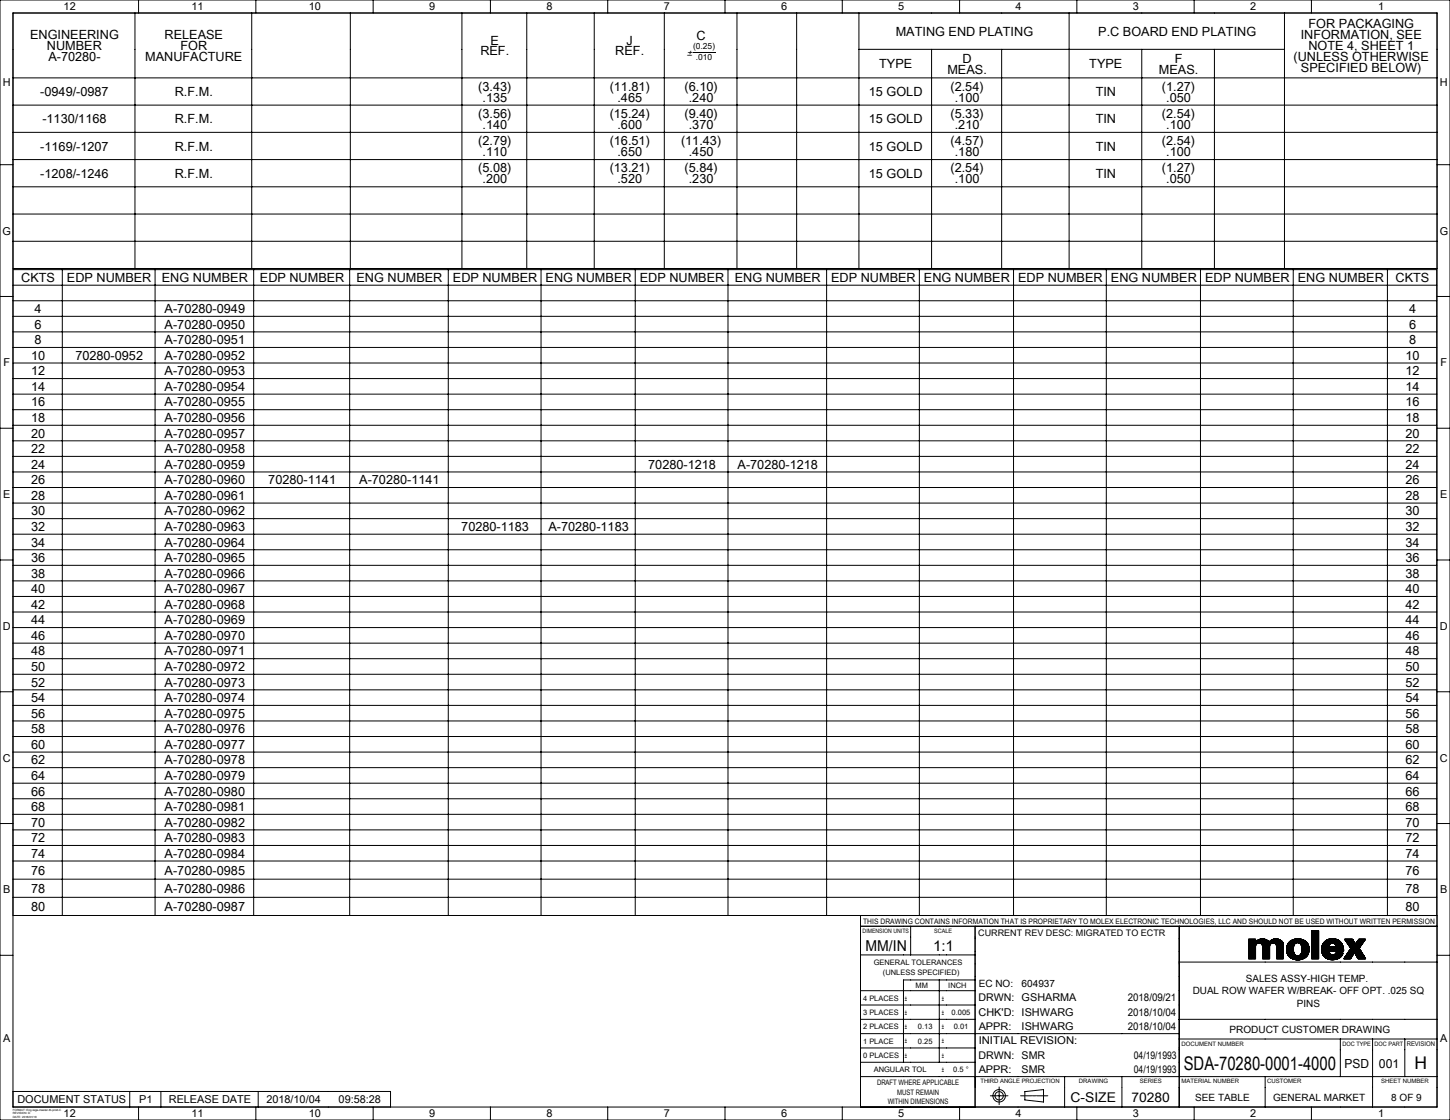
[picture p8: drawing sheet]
<svg xmlns="http://www.w3.org/2000/svg" width="559mm" height="432mm" viewBox="0 0 559 432" stroke-linecap="round" stroke-linejoin="round" font-family="sans-serif">
<g fill="none" stroke="#000" stroke-width=".39">
<path d="M0 0h558.8v431.8h-558.8zM5 5h548.8v421.8h-548.8zM52 5v98.5M53.4 0v5M97 5v98.5M98.6 0v5M135 5v98.5M143.8 0v5M178 5v98.5M189 0v5M203 5v98.5M229 5v98.5"/>
<path d="M234.2 0v5M256 5v98.5M279.4 0v5M284 5v98.5M307 5v98.5M324.6 0v5M331 5v98.5M331 19h164M359 19v84.5M369.8 0v5M386 19v84.5M412 5v98.5"/>
<path d="M415 0v5M440 19v84.5M460.2 0v5M468 19v84.5M495 5v98.5M505.4 0v5M5 30h548.8M267.1 20.1h8.5M5 40.5h548.8M5 51h548.8M0 63.5h5M5 61.5h548.8"/>
<path d="M5 72h548.8M553.8 63.5h5M5 82.5h548.8M5 93h548.8M0 114.3h5M5 104h548.7v249h-548.7M5 110h548.7M5 116h548.7M5 103.5h548.8M24 104v249M59.8 104v249M97.8 104v249"/>
<path d="M134.8 104v249M172.8 104v249M208.5 104v249M244.8 104v249M280.6 104v249M318.6 104v249M354.3 104v249M390.6 104v249M426.3 104v249M462.6 104v249M498.4 104v249M534.7 104v249"/>
<path d="M553.8 114.3h5M5 122h548.7M5 128h548.7M5 134h548.7M5 140h548.7M5 146h548.7M5 152h548.7M5 158h548.7M0 165.1h5M5 164h548.7M5 170h548.7M5 176h548.7"/>
<path d="M553.8 165.1h5M5 194h548.7M5 200h548.7M5 182h548.7M5 188h548.7M0 215.9h5M5 206h548.7M5 212h548.7M5 218h548.7M553.8 215.9h5M5 224h548.7M5 230h548.7"/>
<path d="M5 236h548.7M5 242h548.7M5 248h548.7M5 254h548.7M5 260h548.7M0 266.7h5M5 266h548.7M5 272h548.7M5 278h548.7M553.8 266.7h5M5 284h548.7M5 290h548.7"/>
<path d="M5 296h548.7M0 317.5h5M5 302h548.7M5 308h548.7M5 314h548.7M5 320h548.7M553.8 317.5h5M5 326h548.7M5 332h548.7M5 339h548.7M5 346h548.7M331.6 357.1h222.2"/>
<path d="M350.9 357.1v11.1M375.8 357.1v69.7M454.4 357.1v69.7M505.4 358.9v.1M505.4 358.8v10.8h2.8v-10.8M505.4 358.8h2.8M505.7 358.8l-.3 .3M505.8 358.8l-.4 .4M506 358.8l-.6 .6M506.1 358.8l-.7 .7M506.2 358.8l-.8 .8M506.3 358.8l-.9 .9"/>
<path d="M506.5 358.8l-1.1 1.1M506.6 358.8l-1.2 1.2M506.8 358.8l-1.4 1.4M506.9 358.8l-1.5 1.5M507.1 358.8l-1.7 1.7M507.2 358.8l-1.8 1.8M507.3 358.8l-1.9 1.9M507.5 358.8l-2.1 2.1M507.6 358.8l-2.2 2.2M507.7 358.8l-2.3 2.3M507.9 358.8l-2.5 2.5M508 358.8l-2.6 2.6"/>
<path d="M508.1 358.8l-2.7 2.7M508.2 359.9l-2.8 2.9M508.2 359.8l-2.8 2.8M508.2 359.7l-2.8 2.8M508.2 359.5l-2.8 2.9M508.2 359.4l-2.8 2.8M508.2 359.3l-2.8 2.8M508.2 359.2l-2.8 2.8M508.2 359l-2.8 2.8M508.2 358.9l-2.8 2.8M553.8 353h-222.2v73.8M0 368.3h5"/>
<path d="M331.6 368.2h44.2M362 377.8v31.8M375.8 377.8h-27.6v31.8M454.4 370.9h99.4M481.2 362.2h.1M481.2 362.1h2.7M481.2 369.6h2.7M481.2 362.1v7.5M481.5 362.1l-.3 .3M481.6 362.1l-.4 .4M481.7 362.1l-.5 .5M481.9 362.1l-.7 .7"/>
<path d="M482 362.1l-.8 .8M482.1 362.1l-.9 1M482.2 362.1l-1 1.1M482.4 362.1l-1.2 1.3M482.5 362.1l-1.3 1.4M482.6 362.1l-1.4 1.5M482.8 362.1l-1.6 1.6M482.9 362.1l-1.7 1.8M483.1 362.1l-1.9 1.9M483.2 362.1l-2 2M483.4 362.1l-2.2 2.2M483.5 362.1l-2.3 2.3"/>
<path d="M483.6 362.1l-2.4 2.4M483.7 362.1l-2.5 2.6M483.9 364.9a1.34 1.34 0 0 1 1.3-1.3 1.34 1.34 0 0 1 1.4 1.3v4.7M483.9 368.6l-1 1M483.9 368.4l-1.2 1.2M483.9 368.3l-1.3 1.3M483.9 368.2l-1.5 1.4M483.9 368.1l-1.6 1.5M483.9 367.9l-1.8 1.7M483.9 367.8l-1.9 1.8M483.9 367.7l-2 1.9M483.9 367.5l-2.2 2.1"/>
<path d="M483.9 367.4l-2.3 2.2M483.9 367.2l-2.4 2.4M483.9 367.1l-2.5 2.5M483.9 366.9l-2.7 2.7M483.9 366.8l-2.7 2.8M483.9 366.7l-2.7 2.8M483.9 366.5l-2.7 2.8M483.9 366.4l-2.7 2.8M483.9 366.3l-2.7 2.7M483.9 366.2l-2.7 2.7M483.9 366l-2.7 2.8M483.9 365.9l-2.7 2.7"/>
<path d="M483.9 365.7l-2.7 2.8M483.9 365.6l-2.7 2.8M483.9 365.4l-2.7 2.9M483.9 365.3l-2.7 2.8M483.9 365.2l-2.7 2.8M483.9 365l-2.7 2.8M483.9 364.9l-2.7 2.8M483.9 369.6h-.1M483.9 369.4l-.3 .2M483.9 369.3l-.4 .3M483.9 369.2l-.5 .4M483.9 369l-.7 .6"/>
<path d="M483.9 368.9l-.8 .7M483.9 368.7l-.9 .9M483.9 364.9v4.7M483.9 362.1v1.1a3.4 3.4 0 0 1 5.2 0 3.2 3.2 0 0 1 5.5 .9M483.9 364.8l-2.7 2.7M483.9 363l-2.7 2.8M483.9 362.9l-2.7 2.7M483.9 362.7l-2.7 2.8M483.9 362.6l-2.7 2.8M483.9 362.4l-2.7 2.8M483.9 362.3l-2.7 2.8M483.9 362.2l-2.7 2.8"/>
<path d="M483.9 362.1l-2.7 2.7M483.9 364.6l-2.7 2.8M484 364.4l-2.8 2.9M484.1 364.1l-2.9 3M484.5 362.6l-3.3 3.3M484.8 362.4l-3.6 3.6M485.1 362.3l-3.9 3.9M485.4 362.2l-4.2 4.1M485.5 362.1l-4.3 4.4M485.7 362.1l-4.5 4.5M485.9 362l-4.7 4.8M486.1 362l-4.9 4.9"/>
<path d="M486.1 363.9l1.8-1.6-1.7 1.7M486.2 362l-5 5M486.3 362l-1.9 1.8M486.5 362l-1.8 1.7M486.6 365.2l2.3-2.3-2.3 2.4M486.6 362l-1.6 1.6M486.7 362l-1.6 1.6M486.9 362l-1.7 1.6M487 362l-1.7 1.6M487.1 362l-1.6 1.6M487.2 362l-1.6 1.6M487.4 362.1l-1.7 1.5"/>
<path d="M487.5 362.1l-1.7 1.6M487.5 362.1l-1.6 1.6M487.6 362.2l-1.6 1.6M487.8 362.2l-1.8 1.6M488 362.3l-1.7 1.8M488.1 362.4l-1.8 1.8M488.2 362.4l-1.8 1.8M488.3 362.5l-1.9 1.8M488.4 362.5l-1.9 2M488.5 362.6l-2 1.9M488.5 362.6l-2 2M488.6 362.7l-2.1 2"/>
<path d="M488.7 362.8l-2.1 2.1M488.8 362.8l-2.2 2.2M488.9 363l-2.3 2.5M489 363.1l-2.4 2.5M489.3 364.9a1.34 1.34 0 0 1 1.3-1.3 1.34 1.34 0 0 1 1.4 1.3v4.7h2.6M489.3 369.6h.1M489.3 369.4l-.2 .2M489.3 369.3l-.3 .3M489.3 369.2l-.4 .4M489.3 369l-.6 .6M489.3 368.9l-.7 .7M489.3 368.8l-.9 .8"/>
<path d="M489.3 368.6l-1 1M489.3 368.5l-1.2 1.1M489.3 368.3l-1.3 1.3M489.3 368.2l-1.4 1.4M489.3 368.1l-1.5 1.5M489.3 367.9l-1.7 1.7M489.3 367.8l-1.8 1.8M489.3 367.7l-1.9 1.9M489.3 367.5l-2.1 2.1M489.3 367.4l-2.2 2.2M489.3 367.3l-2.4 2.3M489.3 367.2l-2.5 2.4"/>
<path d="M489.3 367l-2.7 2.6M489.3 366.9l-2.7 2.7M489.3 366.7l-2.7 2.8M489.3 366.6l-2.7 2.8M489.3 366.4l-2.7 2.9M489.3 366.3l-2.7 2.8M489.3 366.2l-2.7 2.8M489.3 366l-2.7 2.9M489.3 365.9l-2.7 2.8M489.3 365.8l-2.7 2.8M489.3 365.7l-2.7 2.7M489.3 365.5l-2.7 2.8"/>
<path d="M489.3 365.4l-2.7 2.7M489.3 365.2l-2.7 2.8M489.3 365.1l-2.7 2.8M489.3 364.9l-2.7 2.8M489.3 364.9v4.7h-2.7M489.3 364.8l-2.7 2.8M489.3 364.7l-2.7 2.8M489.4 364.4l-2.8 3M489.5 362.8l-2.9 2.9M489.5 364.2l-2.9 3M490 362.4l-3.4 3.5M490.3 362.3l-3.7 3.7"/>
<path d="M490.5 362.2l-3.9 3.9M490.7 362.1l-4.1 4.1M490.9 362.1l-4.3 4.3M491.1 362l-4.5 4.5M491.2 362l-4.6 4.7M491.4 362l-4.8 4.8M491.5 362l-4.9 5M491.7 362l-5.1 5.1M491.8 362l-1.9 1.7M491.9 362l-1.7 1.6M492 365l2.1-2.1-2.1 2.2M492.1 362l-1.7 1.6"/>
<path d="M492.2 362l-1.7 1.6M492.3 362l-1.6 1.6M492.4 362l-1.6 1.6M492.5 362.1l-1.6 1.5M492.6 362.1l-1.5 1.5 1.7-1.5M492.8 362.2l-1.6 1.5M492.9 362.2l-1.6 1.5M493 362.2l-1.6 1.6M493.1 362.3l-1.6 1.5M493.2 362.3l-1.6 1.7M493.3 362.4l-1.7 1.6M493.4 362.4l-1.7 1.7"/>
<path d="M493.5 362.5l-1.7 1.7M493.6 362.5l-1.8 1.8M493.6 362.6l-1.7 1.7M493.7 362.6l-1.8 1.9M493.8 362.7l-1.9 1.9M493.9 362.7l-1.9 2M493.9 362.8l-1.9 2M494.1 363l-2.1 2.2M494.2 363l-2.2 2.4M494.3 363.1l-2.3 2.4M494.3 363.2l-2.3 2.4M494.4 363.3l-2.4 2.4"/>
<path d="M494.4 363.4l-2.4 2.5M494.5 363.5l-2.5 2.5M494.5 363.6l-2.5 2.5M494.5 363.7l-2.5 2.6M494.5 363.8l-2.5 2.6M494.6 363.9l-2.6 2.7M494.6 364l-2.6 2.7M494.6 369.6h-.1M494.6 369.5l-.2 .1M494.6 369.3l-.3 .3M494.6 369.2l-.4 .4M494.6 369l-.6 .6"/>
<path d="M494.6 368.9l-.7 .7M494.6 368.8l-.8 .8M494.6 368.6l-1 1M494.6 368.5l-1.1 1.1M494.6 368.4l-1.3 1.2M494.6 368.3l-1.4 1.3M494.6 368.1l-1.6 1.5M494.6 368l-1.7 1.6M494.6 367.8l-1.8 1.8M494.6 367.7l-2 1.9M494.6 367.5l-2.1 2.1M494.6 367.4l-2.2 2.2"/>
<path d="M494.6 367.3l-2.3 2.3M494.6 367.1l-2.5 2.5M494.6 366.9l-2.6 2.7 2.6-2.6M494.6 366.8l-2.6 2.6M494.6 366.6l-2.6 2.7M494.6 366.5l-2.6 2.6M494.6 366.4l-2.6 2.6M494.6 366.2l-2.6 2.7M494.6 366.1l-2.6 2.6M494.6 365.9l-2.6 2.7M494.6 365.8l-2.6 2.7M494.6 365.6l-2.6 2.8"/>
<path d="M494.6 365.5l-2.6 2.7M494.6 365.4l-2.6 2.7M494.6 365.3l-2.6 2.6M494.6 365.1l-2.6 2.7M494.6 365l-2.6 2.6M494.6 364.9l-2.6 2.6M494.6 364.7l-2.6 2.7M494.6 364.6l-2.6 2.6M494.6 364.4l-2.6 2.7M494.6 364.3l-2.6 2.7M494.6 364.1l-2.6 2.8M494.6 364.1v5.5"/>
<path d="M496.3 363.8a4.2 4.2 0 0 0 .5 5 4.2 4.2 0 0 0 4.8 1.1l1.4-.7M497 369l1.7-1.5-1.6 1.6M497.1 362.9l-.5 .6M497.5 362.7l-1.1 1.1M497.9 362.5l-1.7 1.7M498.1 362.4l-2 2M498.3 362.3l-2.3 2.2M498.4 366l-2 2.3 2-2.1M498.4 365.9l-2.1 2.2M498.4 365.7l-2.1 2.3M498.4 366.3l-1.9 2.1 2-2M498.4 365.6l-2.2 2.3"/>
<path d="M498.5 365.5l-2.3 2.3M498.5 366.5l-2 2M498.5 362.2l-2.5 2.5M498.5 366.6l-1.9 2M498.5 365.3l-2.4 2.4M498.5 366.8l-1.8 1.9M498.5 365.1l-2.4 2.5M498.5 366.9l-1.8 1.8M498.5 365l-2.5 2.5M498.5 367l-1.7 1.8M498.6 367.1l-1.8 1.8M498.6 364.8l-2.6 2.6"/>
<path d="M498.6 367.2l-1.7 1.7M498.6 367.3l-1.6 1.7M498.7 364.5l-2.7 2.8M498.7 364.4a3.3 3.3 0 0 0 1 4.1l1.2-.2 .6-.8M498.7 364.4a1.47 1.47 0 0 1 1.4-1 1.47 1.47 0 0 1 1.4 1M498.7 364.4l-2.8 2.8M498.7 362.1l-2.8 2.9M498.7 367.6l-1.5 1.6 1.6-1.5M498.8 367.8l-1.4 1.5M498.9 364.1l-3 3M498.9 362.1l-3 3M498.9 367.9l-1.4 1.4"/>
<path d="M499 368l-1.5 1.4M499 368l-1.4 1.4M499.1 362.1l-3.3 3.2M499.1 368.1l-1.4 1.4M499.2 368.2l-1.4 1.3M499.3 368.3l-1.4 1.3M499.3 362l-3.5 3.5M499.4 368.3l-1.4 1.3M499.4 362l-3.6 3.6M499.5 368.4l-1.4 1.3M499.5 368.4l-1.3 1.3M499.6 362l-3.8 3.7"/>
<path d="M499.6 368.4l-1.3 1.3M499.7 362l-3.9 3.9M499.8 368.5l-1.4 1.3M499.9 368.5l-1.4 1.3M499.9 362l-4.1 4M500 368.5l-1.4 1.3M500 361.9l-4.2 4.3M500.1 368.5l-1.4 1.4M500.1 361.9l-4.3 4.4M500.2 361.9l-4.4 4.5M500.3 368.5l-1.5 1.4M500.4 361.9l-4.6 4.7"/>
<path d="M500.4 368.5l-1.5 1.4M500.5 362l-4.7 4.7M500.6 368.4l-1.6 1.5M500.6 362l-4.8 4.8M500.8 362l-4.9 4.9M500.9 362l-5 5M501 368.2l-1.9 1.8M501 362l-1.7 1.7M501.1 362l-1.6 1.5M501.3 362.1l-1.6 1.4M501.4 362.1l-1.5 1.3M501.5 362.1l-1.4 1.3"/>
<path d="M501.5 364.4l.3 1.6-.3 1.5M501.5 364.4l1.6-1.5-1.6 1.6M501.6 362.1l-1.4 1.3M501.7 366.8l2.5-2.5-2.5 2.6M501.7 362.2l-1.4 1.3M501.7 365.4l2-2-2 2.1M501.7 366.3l2.4-2.3-2.4 2.5M501.8 362.2l-1.4 1.3M501.9 362.2l-1.4 1.3M502 362.3l-1.4 1.2M502.1 362.3l-1.3 1.3M502.2 362.3l-1.4 1.3"/>
<path d="M502.3 362.4l-1.4 1.3M502.4 362.4l-1.4 1.3M502.5 362.5l-1.4 1.3M502.5 362.5l-1.3 1.4M502.7 362.6l-1.5 1.4M502.7 362.6l-1.4 1.5M502.8 362.7l-1.4 1.5 1.5-1.5M503 362.8l-1.6 1.5M503 362.8a4.9 4.9 0 0 0-6.7 1M503 362.8l1 1M503.2 362.9l-1.7 1.7M503.3 363l-1.7 1.7"/>
<path d="M503.4 363.1l-1.8 1.7M503.4 363.1l-1.8 1.8M503.5 363.1l-1.8 2M503.6 363.2l-1.9 2M503.6 363.3l-1.9 2M503.8 363.5l-2.1 2.1M503.8 363.6l-2 2.2M503.9 368.4l-.9 .8M503.9 363.7l-2.1 2.2M503.9 363.8l-2.1 2.3M504 363.8a4.3 4.3 0 0 1-1 5.4M504 363.9l-2.2 2.3"/>
<path d="M504.1 368l-1.5 1.5M504.1 364.2l-2.4 2.4M504.2 367.8l-1.9 1.8M504.2 364.4l-2.6 2.8M504.3 367.6l-2.2 2.1M504.3 364.5l-2.8 2.9M504.3 364.6l-2.8 2.9M504.3 367.3l-2.4 2.5M504.3 364.7l-3 3.2M504.4 364.9l-5.1 5.1M504.4 367.1l-2.7 2.8M504.4 365l-5 5"/>
<path d="M504.4 367l-2.9 2.9M504.4 365.1l-4.9 4.9M504.5 365.2l-4.9 4.8M504.5 366.8l-3.2 3.1M504.5 365.3l-4.8 4.8M504.5 366.6l-3.4 3.4M504.5 365.4l-4.7 4.7M504.5 365.5l-4.5 4.6M504.5 366.5l-3.5 3.5M504.5 365.6l-4.4 4.5M504.5 366.4l-3.7 3.6M504.5 366.2l-3.8 3.8"/>
<path d="M504.5 365.8l-4.2 4.3M504.5 365.9l-4.1 4.2M504.5 366l-4 4.1M508.2 369.6h-.1M508.2 369.5l-.1 .1M508.2 369.3l-.3 .3M508.2 369.2l-.4 .4M508.2 369.1l-.6 .5M508.2 369l-.7 .6M508.2 368.8l-.9 .8M508.2 368.7l-1 .9M508.2 368.6l-1.1 1"/>
<path d="M508.2 368.4l-1.3 1.2M508.2 368.3l-1.4 1.3M508.2 368.1l-1.5 1.5M508.2 368l-1.6 1.6M508.2 367.8l-1.8 1.8M508.2 367.7l-1.9 1.9M508.2 367.6l-2 2M508.2 367.4l-2.2 2.2M508.2 367.3l-2.3 2.3M508.2 367.2l-2.5 2.4M508.2 367.1l-2.6 2.5M508.2 366.8l-2.8 2.8 2.8-2.7"/>
<path d="M508.2 366.6l-2.8 2.8M508.2 366.5l-2.8 2.8M508.2 366.3l-2.8 2.9M508.2 366.2l-2.8 2.8M508.2 366.1l-2.8 2.8M508.2 365.9l-2.8 2.9M508.2 365.8l-2.8 2.8M508.2 365.7l-2.8 2.8M508.2 365.6l-2.8 2.8M508.2 365.4l-2.8 2.8M508.2 365.3l-2.8 2.8M508.2 365.1l-2.8 2.8"/>
<path d="M508.2 365l-2.8 2.8M508.2 364.8l-2.8 2.9M508.2 364.7l-2.8 2.8M508.2 364.6l-2.8 2.8M508.2 364.4l-2.8 2.9M508.2 364.3l-2.8 2.8M508.2 364.2l-2.8 2.8M508.2 364.1l-2.8 2.8M508.2 363.9l-2.8 2.8M508.2 363.8l-2.8 2.8M508.2 363.6l-2.8 2.8M508.2 363.5l-2.8 2.8"/>
<path d="M508.2 363.3l-2.8 2.8M508.2 363.2l-2.8 2.8M508.2 363.1l-2.8 2.8M508.2 362.9l-2.8 2.9M508.2 362.8l-2.8 2.8M508.2 362.7l-2.8 2.8M508.2 362.6l-2.8 2.8M508.2 362.4l-2.8 2.8M508.2 362.3l-2.8 2.8M508.2 362.1l-2.8 2.8M508.2 362l-2.8 2.8M508.2 361.8l-2.8 2.8"/>
<path d="M508.2 361.7l-2.8 2.8M508.2 361.6l-2.8 2.8M508.2 361.4l-2.8 2.9M508.2 361.3l-2.8 2.8M508.2 361.2l-2.8 2.8M508.2 361l-2.8 2.9M508.2 360.9l-2.8 2.8M508.2 360.8l-2.8 2.8M508.2 360.7l-2.8 2.7M508.2 360.5l-2.8 2.8M508.2 360.4l-2.8 2.7M508.2 360.2l-2.8 2.8"/>
<path d="M508.2 360.1l-2.8 2.8M509.3 366.5l.5 1.6M511.2 362.5l-1.3 1.3M511.5 362.3l-1.8 1.8M511.7 362.2l-2.1 2.1M511.9 362.2l-2.3 2.3M512.1 362.1l-2.6 2.6M512.2 365l-2.6 2.6M512.2 364.8l-2.7 2.7M512.2 366.8l-1.9 2M512.2 364.6l-2.7 2.8M512.2 367l-1.8 1.9"/>
<path d="M512.3 365.1l-2.7 2.6M512.3 367.1l-1.9 1.8M512.3 364.5l-2.8 2.8M512.3 367.1l-1.8 1.9M512.3 362l-2.9 2.9M512.3 367.2l-1.8 1.8M512.4 365.1l-2.8 2.7M512.4 367.4l-1.8 1.7M512.5 362l-3.1 3.1M512.5 367.5l-1.7 1.7M512.5 365.1l-2.8 2.8M512.6 364a1.34 1.34 0 0 1 1.5-.3 1.34 1.34 0 0 1 .8 1.4h-2.7z"/>
<path d="M512.6 367.7l-1.7 1.6M512.7 365.1l-3 2.9M512.7 362l-3.4 3.3M512.7 367.8l-1.7 1.6M512.8 367.8l-1.7 1.6M512.8 365.1l-3 3M512.8 361.9l-3.5 3.6M512.9 367.9l-1.7 1.6M512.9 365.1l-3.1 3.1M512.9 367.9l-1.6 1.6M513 361.9l-3.7 3.7M513 368l-1.6 1.6"/>
<path d="M513.1 365.1l-3.2 3.2M513.1 361.9l-3.8 3.8M513.1 368l-1.6 1.6M513.2 365.1l-3.3 3.2M513.2 368.1l-1.6 1.6M513.2 366.6l3.5-3.3-3.4 3.3M513.3 361.9l-4 4M513.3 368.1l-1.7 1.6M513.3 365.1l-3.3 3.3M513.4 361.9l-4.1 4.1M513.5 368.1l-1.8 1.6M513.5 365.1l-3.4 3.4"/>
<path d="M513.5 361.9l-4.2 4.2M513.6 368.1l-1.7 1.7M513.6 365.1l-3.4 3.5 3.5-3.5M513.6 361.9l-4.3 4.4M513.7 368.1l-1.7 1.7M513.8 368.1l-1.8 1.7M513.8 361.9l-4.5 4.5M513.9 365.1l-3.7 3.6M513.9 361.9l-4.6 4.6M514 361.9l-4.7 4.7M514 368.1l-1.9 1.8M514 365.1l-1.6 1.5"/>
<path d="M514.2 365.1l-1.6 1.5M514.2 361.9l-4.9 4.9M514.2 368l-1.9 1.9M514.3 365.1l-1.6 1.5M514.3 362l-4.9 4.9M514.4 362l-5 5M514.4 365.1l-1.6 1.5M514.5 362l-5.1 5.1M514.6 365.1l-1.7 1.5M514.6 362l-5.2 5.2M514.7 365.1l-1.6 1.5M514.7 362.1l-1.6 1.6"/>
<path d="M514.8 367.5h2.8M514.8 367.5h-.1M514.8 362.1l-1.6 1.5M514.9 364.6l1.6-1.5-1.6 1.7M514.9 362.1a4.1 4.1 0 0 0-5.6 4.4M514.9 362.1l1.3 .7 1 1.1M514.9 367.5l-2.5 2.4M514.9 362.1l-1.5 1.5M515.1 362.2l-1.6 1.4M515.1 367.5l-2.6 2.4M515.1 362.2l-1.4 1.4M515.2 367.5l-2.6 2.5"/>
<path d="M515.2 362.2l-1.4 1.4M515.3 367.5l-2.6 2.5M515.4 362.3l-1.5 1.3M515.4 367.5l-2.6 2.5M515.4 362.3l-1.4 1.4M515.5 362.3l-1.4 1.4M515.6 362.4l-1.4 1.4M515.6 367.5l-2.6 2.5M515.7 362.4l-1.4 1.4M515.7 367.5l-2.6 2.5M515.8 362.5l-1.4 1.4 1.5-1.4M515.9 367.5l-2.7 2.5"/>
<path d="M516 367.5l-2.6 2.5M516.1 362.7l-1.5 1.4M516.1 362.7l-1.4 1.5M516.2 367.5l-2.7 2.5M516.2 362.8l-1.5 1.5M516.3 367.5l-2.6 2.5M516.3 362.8l-1.5 1.6M516.4 362.9l-1.6 1.6M516.4 367.5l-2.6 2.5M516.6 367.5l-2.7 2.5M516.6 363.1l-1.7 1.8M516.7 367.5l-2.6 2.5"/>
<path d="M516.8 363.3l-3.3 3.3M516.8 367.5l-2.6 2.5M516.9 363.4l-3.3 3.2M516.9 363.5l-3.1 3.1M516.9 367.5l-2.5 2.5M517 363.6l-3.1 3M517 363.7l-2.9 2.9M517.1 363.7l-2.9 2.9M517.1 367.5l-2.6 2.4M517.1 363.8l-2.8 2.8M517.2 363.9l-2.8 2.7M517.2 368.4l-.9 .9"/>
<path d="M517.2 363.9l.6 2.7M517.2 364l-2.6 2.6M517.2 367.5l-2.5 2.4M517.3 364.1l-2.6 2.5M517.3 364.2l-2.5 2.4M517.4 367.5l-2.5 2.4M517.4 364.3l-2.4 2.3M517.4 368l-1.5 1.5M517.4 364.4l-2.3 2.2M517.4 364.5l-2.1 2.1M517.5 364.5l-2.1 2.1M517.5 367.8l-1.8 1.8"/>
<path d="M517.5 364.7l-1.9 1.9M517.5 367.6l-2 2.1M517.5 367.5l-2.4 2.3M517.5 364.8l-1.8 1.8M517.6 364.9l-1.8 1.7M517.6 367.5l-2.3 2.2M517.6 367.5a4.5 4.5 0 0 1-7.5 1.1l-.3-.5M517.6 365l-1.6 1.6M517.6 365.1l-1.5 1.5M517.7 365.2l-1.5 1.4M517.7 365.3l-1.4 1.3M517.7 365.4l-1.2 1.2"/>
<path d="M517.7 365.5l-1.1 1.1M517.8 365.6l-1.1 1M517.8 365.7l-.9 .9M517.8 365.9l-.8 .7M517.8 366l-.6 .6M517.8 366.1l-.5 .5M517.8 366.3l-.3 .3M517.8 366.4l-.2 .2M517.8 366.6h-5.6a1.38 1.38 0 0 0 1 1.5 1.38 1.38 0 0 0 1.6-.6M517.8 366.6h.1M517.8 366.5l-.1 .1M517.9 369.6h2.6l1.5-2.4 1.4 2.4"/>
<path d="M518.2 362.1h3M518.2 362.1l2.4 3.5M518.3 362.1l-.1 .1M518.5 362.1l-.1 .3 .2-.3M518.7 362.1l-.3 .3M518.9 362.1l-.4 .4M519 362.1l-.5 .5M519.2 362.1l-.6 .7 .7-.7M519.5 362.1l-.8 .8M519.6 362.1l-.8 .8M519.7 362.1l-.9 .9M519.8 362.1l-.9 1"/>
<path d="M520 362.1l-1.1 1.1M520 364.8l1.8-1.7-1.7 1.8M520.1 362.1l-1.1 1.2M520.2 362.1l-1.2 1.2M520.4 362.1l-1.3 1.3M520.5 365.4l1.7-1.7-1.7 1.8M520.5 362.1l-1.4 1.4M520.6 365.6l-2.7 4M520.6 369.5l-.1 .1M520.7 362.1l-1.5 1.5M520.8 362.1l-1.6 1.6M520.9 369l-.6 .6"/>
<path d="M521 362.1l-1.7 1.7M521.1 368.7l-.9 .9M521.1 362.1l-1.7 1.7M521.2 362.1l-1.8 1.8M521.2 362.1l1.2 1.9 1.3-1.9h2.5M521.2 362.1l-1.7 1.9M521.3 368.4l-1.3 1.2M521.3 362.2l-1.8 1.9M521.4 362.3l-1.7 2M521.5 368.1l-1.6 1.5M521.5 362.6l-1.7 1.8M521.6 362.7l-1.8 1.8"/>
<path d="M521.6 362.7l-1.7 1.8M521.6 362.8l-1.7 1.9M521.7 362.9l-1.7 1.8M521.8 367.6l-2.1 2M521.9 363.1l-1.8 1.9M521.9 363.3l-1.7 1.7M522 363.3l-1.8 1.8M522 363.4l-1.7 1.8M522.1 363.5l-1.7 1.8M522.1 363.6l-1.7 1.8M522.3 363.8l-1.8 1.9M523.3 369.4l1.8-1.7-1.8 1.8"/>
<path d="M523.8 362.1l-.4 .4M523.9 365.7l-1.8 1.8M523.9 365.5l-1.8 1.9M523.9 365.8l-1.7 1.8M524 362.1l-1.1 1M524 365.8l-1.8 1.8M524 365.9l-1.7 1.8M524.1 366l-1.8 1.8M524.1 362.1l-1.4 1.4M524.1 366.1l-1.7 1.8M524.2 366.2l-1.7 1.9 1.7-1.8M524.2 365.1l-4.6 4.5"/>
<path d="M524.2 362.1l-3.9 3.9M524.3 366.3l-1.8 1.9M524.3 366.4l-1.7 1.8M524.4 366.5l-1.8 1.8M524.4 362.1l-4.5 4.5M524.4 366.6l-1.7 1.8M524.5 364.7l-5 4.9M524.5 366.7l-1.8 1.8M524.5 362.1l-4.8 4.8M524.5 366.8l-1.7 1.8M524.6 366.8l-1.8 1.9M524.6 362.1l-5.2 5.2"/>
<path d="M524.6 366.9l-1.7 1.9M524.7 367l-1.8 1.8M524.7 362.1l-5.5 5.6M524.7 367.1l-1.7 1.8M524.8 367.2l-1.8 1.8M524.8 367.3l-1.7 1.8M524.9 364.1l-5.6 5.5M524.9 367.3l-1.8 1.9M524.9 362.1l-6.1 6.1M524.9 367.4l-1.7 1.9M525 367.5l-1.8 1.9M525 362.1l-6.4 6.5"/>
<path d="M525.1 369.6l.8-.7-.7 .7M525.1 367.8l-1.7 1.8M525.2 362.1l-6.9 6.8M525.2 363.7l-6 5.9M525.2 367.9l-1.7 1.7M525.3 367.9l-1.7 1.7M525.3 362.1l-7.2 7.2M525.3 368l-1.6 1.6M525.4 369.6l.6-.5-.5 .5M525.4 368.1l-1.5 1.5M525.4 368.2l-1.4 1.4M525.4 363.3l-6.3 6.3"/>
<path d="M525.5 362.1l-7.6 7.5M525.5 368.3l-1.4 1.3M525.5 368.4l-1.3 1.2M525.6 362.1l-7.6 7.5M525.6 368.5l-1.2 1.1M525.6 368.5l-1.1 1.1M525.7 368.6l-1.1 1M525.7 362.1l-7.6 7.5M525.7 362.9l-6.7 6.7M525.7 368.7l-.9 .9M525.8 368.8l-.9 .8M525.9 362.1l-7.7 7.5"/>
<path d="M526 362.1l-7.6 7.5M526 369.2l-.4 .4M526.1 369.3l-.4 .3M526.1 362.1l-7.6 7.5M526.1 362.3l-7.3 7.3M526.1 369.4l-.2 .2M526.1 369.6h.1M526.2 369.5l-.2 .1M526.2 362.1l-7.5 7.5M526.2 362.1l-2.4 3.5 2.5 4h-2.9M553.8 368.3h5M331.6 382h44.2"/>
<path d="M331.6 387.5h44.2M331.6 393h44.2M331.6 398.5h122.8M454.4 393h99.4M331.6 415.1h222.2M331.6 404h44.2M331.6 409.6h44.2M385.1 419.1v2.8M410.3 415.1v11.7M432.4 415.1v11.7M454.4 400.6h99.4M487.6 415.1v11.7"/>
<path d="M516.5 400.6v14.5M529 400.6v26.2M541.4 400.6v14.5M5 420.8h145.5v6M50 420.8v6M53.4 426.8v5M62 420.8v6M98.6 426.8v5M99.5 420.8v6M143.8 426.8v5M189 426.8v5M234.2 426.8v5"/>
<path d="M279.4 426.8v5M324.6 426.8v5M369.8 426.8v5M381.7 422.5h2.8M384.7 422.5h.7M385.1 422.1v.7M385.1 423v2.9M385.6 422.5h2.9M393.3 422.5h4.3M394.9 420.9l7.2-.8v4.8l-7.2-.8zM397.9 422.5h1.3M399.5 422.5h4.3"/>
<path d="M415 426.8v5M460.2 426.8v5M505.4 426.8v5"/>
<circle cx="385.1" cy="422.5" r="1.6"/>
<circle cx="385.1" cy="422.5" r="2.4"/>
</g>
<text font-size="7.3" x="456.2" y="412.4">SDA-70280-0001-4000</text>
<text font-size="6.7" x="545.2" y="412.3">H</text>
<g font-size="5.8">
<text x="333.6" y="366.8">MM/IN</text>
<text x="359.6" y="366.8">1:1</text>
</g>
<text font-size="5.2" x="412.6" y="424.8">C-SIZE</text>
<text font-size="5.1" x="436" y="424.7">70280</text>
<g font-size="4.9">
<text x="504.2" y="10.9">FOR PACKAGING</text>
<text x="11.6" y="15.1">ENGINEERING</text>
<text x="63.4" y="15.1">RELEASE</text>
<text x="189.1" y="17.2">E</text>
<text x="241.5" y="17.2">J</text>
<text x="268.4" y="15.6">C</text>
<text x="345.2" y="13.8">MATING END PLATING</text>
<text x="423.3" y="13.8">P.C BOARD END PLATING</text>
<text x="501.3" y="15.1">INFORMATION, SEE</text>
<text x="18.1" y="19.3">NUMBER</text>
<text x="18.6" y="23.5">A-70280-</text>
<text x="55.9" y="23.5">MANUFACTURE</text>
<text x="69.5" y="19.3">FOR</text>
<text x="185.1" y="21.4">REF.</text>
<text x="237.1" y="21.4">REF.</text>
<text x="498.5" y="23.5">(UNLESS OTHERWISE</text>
<text x="504.2" y="19.3">NOTE 4, SHEET 1</text>
<text x="338.8" y="26.3">TYPE</text>
<text x="365.1" y="28.4">MEAS.</text>
<text x="370.9" y="24.2">D</text>
<text x="419.8" y="26.3">TYPE</text>
<text x="446.6" y="28.4">MEAS.</text>
<text x="452.7" y="24.2">F</text>
<text x="501.4" y="27.7">SPECIFIED BELOW)</text>
<text x="184.3" y="35">(3.43)</text>
<text x="235" y="35">(11.81)</text>
<text x="263.8" y="35">(6.10)</text>
<text x="366.3" y="35">(2.54)</text>
<text x="447.8" y="35">(1.27)</text>
<text x="15.5" y="37">-0949/-0987</text>
<text x="67.4" y="37">R.F.M.</text>
<text x="185.9" y="39.1">.135</text>
<text x="237.9" y="39.1">.465</text>
<text x="265.4" y="39.1">.240</text>
<text x="334.9" y="37.1">15 GOLD</text>
<text x="367.9" y="39.1">.100</text>
<text x="422.3" y="37">TIN</text>
<text x="449.4" y="39.1">.050</text>
<text x="16.3" y="47.5">-1130/1168</text>
<text x="67.4" y="47.5">R.F.M.</text>
<text x="184.3" y="45.5">(3.56)</text>
<text x="235" y="45.5">(15.24)</text>
<text x="263.8" y="45.5">(9.40)</text>
<text x="334.9" y="47.6">15 GOLD</text>
<text x="366.3" y="45.5">(5.33)</text>
<text x="422.3" y="47.5">TIN</text>
<text x="447.8" y="45.5">(2.54)</text>
<text x="185.9" y="49.6">.140</text>
<text x="237.9" y="49.6">.600</text>
<text x="265.4" y="49.6">.370</text>
<text x="367.9" y="49.6">.210</text>
<text x="449.4" y="49.6">.100</text>
<text x="15.5" y="58">-1169/-1207</text>
<text x="67.4" y="58">R.F.M.</text>
<text x="184.3" y="56">(2.79)</text>
<text x="235" y="56">(16.51)</text>
<text x="262.5" y="56">(11.43)</text>
<text x="334.9" y="58.1">15 GOLD</text>
<text x="366.3" y="56">(4.57)</text>
<text x="422.3" y="58">TIN</text>
<text x="447.8" y="56">(2.54)</text>
<text x="185.9" y="60.1">.110</text>
<text x="237.9" y="60.1">.650</text>
<text x="265.4" y="60.1">.450</text>
<text x="367.9" y="60.1">.180</text>
<text x="449.4" y="60.1">.100</text>
<text x="15.5" y="68.5">-1208/-1246</text>
<text x="67.4" y="68.5">R.F.M.</text>
<text x="184.3" y="66.5">(5.08)</text>
<text x="185.9" y="70.6">.200</text>
<text x="235" y="66.5">(13.21)</text>
<text x="237.9" y="70.6">.520</text>
<text x="263.8" y="66.5">(5.84)</text>
<text x="265.4" y="70.6">.230</text>
<text x="334.9" y="68.6">15 GOLD</text>
<text x="366.3" y="66.5">(2.54)</text>
<text x="367.9" y="70.6">.100</text>
<text x="422.3" y="68.5">TIN</text>
<text x="447.8" y="66.5">(1.27)</text>
<text x="449.4" y="70.6">.050</text>
<text x="8.2" y="108.7">CKTS</text>
<text x="25.8" y="108.7">EDP NUMBER</text>
<text x="62.4" y="108.7">ENG NUMBER</text>
<text x="100.2" y="108.7">EDP NUMBER</text>
<text x="137.4" y="108.7">ENG NUMBER</text>
<text x="174.5" y="108.7">EDP NUMBER</text>
<text x="210.3" y="108.7">ENG NUMBER</text>
<text x="246.6" y="108.7">EDP NUMBER</text>
<text x="283.2" y="108.7">ENG NUMBER</text>
<text x="320.3" y="108.7">EDP NUMBER</text>
<text x="356.1" y="108.7">ENG NUMBER</text>
<text x="392.4" y="108.7">EDP NUMBER</text>
<text x="428.1" y="108.7">ENG NUMBER</text>
<text x="464.4" y="108.7">EDP NUMBER</text>
<text x="500.2" y="108.7">ENG NUMBER</text>
<text x="537.8" y="108.7">CKTS</text>
<text x="13.3" y="120.7">4</text>
<text x="63.4" y="120.7">A-70280-0949</text>
<text x="543" y="120.7">4</text>
<text x="13.3" y="126.7">6</text>
<text x="63.4" y="126.7">A-70280-0950</text>
<text x="543" y="126.7">6</text>
<text x="13.3" y="132.7">8</text>
<text x="63.4" y="132.7">A-70280-0951</text>
<text x="543" y="132.7">8</text>
<text x="12" y="138.7">10</text>
<text x="29" y="138.7">70280-0952</text>
<text x="63.4" y="138.7">A-70280-0952</text>
<text x="541.6" y="138.7">10</text>
<text x="12" y="144.7">12</text>
<text x="63.4" y="144.7">A-70280-0953</text>
<text x="541.6" y="144.7">12</text>
<text x="12" y="150.7">14</text>
<text x="63.4" y="150.7">A-70280-0954</text>
<text x="541.6" y="150.7">14</text>
<text x="12" y="156.7">16</text>
<text x="63.4" y="156.7">A-70280-0955</text>
<text x="541.6" y="156.7">16</text>
<text x="12" y="162.7">18</text>
<text x="63.4" y="162.7">A-70280-0956</text>
<text x="541.6" y="162.7">18</text>
<text x="12" y="168.7">20</text>
<text x="63.4" y="168.7">A-70280-0957</text>
<text x="541.6" y="168.7">20</text>
<text x="12" y="174.7">22</text>
<text x="63.4" y="174.7">A-70280-0958</text>
<text x="541.6" y="174.7">22</text>
<text x="12" y="180.7">24</text>
<text x="63.4" y="180.7">A-70280-0959</text>
<text x="249.8" y="180.7">70280-1218</text>
<text x="284.2" y="180.7">A-70280-1218</text>
<text x="541.6" y="180.7">24</text>
<text x="12" y="186.7">26</text>
<text x="63.4" y="186.7">A-70280-0960</text>
<text x="103.4" y="186.7">70280-1141</text>
<text x="138.4" y="186.7">A-70280-1141</text>
<text x="541.6" y="186.7">26</text>
<text x="12" y="192.7">28</text>
<text x="63.4" y="192.7">A-70280-0961</text>
<text x="541.6" y="192.7">28</text>
<text x="12" y="198.7">30</text>
<text x="63.4" y="198.7">A-70280-0962</text>
<text x="541.6" y="198.7">30</text>
<text x="12" y="204.7">32</text>
<text x="63.4" y="204.7">A-70280-0963</text>
<text x="177.8" y="204.7">70280-1183</text>
<text x="211.3" y="204.7">A-70280-1183</text>
<text x="541.6" y="204.7">32</text>
<text x="12" y="210.7">34</text>
<text x="63.4" y="210.7">A-70280-0964</text>
<text x="541.6" y="210.7">34</text>
<text x="12" y="216.7">36</text>
<text x="63.4" y="216.7">A-70280-0965</text>
<text x="541.6" y="216.7">36</text>
<text x="12" y="222.7">38</text>
<text x="63.4" y="222.7">A-70280-0966</text>
<text x="541.6" y="222.7">38</text>
<text x="12" y="228.7">40</text>
<text x="63.4" y="228.7">A-70280-0967</text>
<text x="541.6" y="228.7">40</text>
<text x="12" y="234.7">42</text>
<text x="63.4" y="234.7">A-70280-0968</text>
<text x="541.6" y="234.7">42</text>
<text x="12" y="240.7">44</text>
<text x="63.4" y="240.7">A-70280-0969</text>
<text x="541.6" y="240.7">44</text>
<text x="12" y="246.7">46</text>
<text x="63.4" y="246.7">A-70280-0970</text>
<text x="541.6" y="246.7">46</text>
<text x="12" y="252.7">48</text>
<text x="63.4" y="252.7">A-70280-0971</text>
<text x="541.6" y="252.7">48</text>
<text x="12" y="258.7">50</text>
<text x="63.4" y="258.7">A-70280-0972</text>
<text x="541.6" y="258.7">50</text>
<text x="12" y="264.7">52</text>
<text x="63.4" y="264.7">A-70280-0973</text>
<text x="541.6" y="264.7">52</text>
<text x="12" y="270.7">54</text>
<text x="63.4" y="270.7">A-70280-0974</text>
<text x="541.6" y="270.7">54</text>
<text x="12" y="276.7">56</text>
<text x="63.4" y="276.7">A-70280-0975</text>
<text x="541.6" y="276.7">56</text>
<text x="12" y="282.7">58</text>
<text x="63.4" y="282.7">A-70280-0976</text>
<text x="541.6" y="282.7">58</text>
<text x="12" y="288.7">60</text>
<text x="63.4" y="288.7">A-70280-0977</text>
<text x="541.6" y="288.7">60</text>
<text x="12" y="294.7">62</text>
<text x="63.4" y="294.7">A-70280-0978</text>
<text x="541.6" y="294.7">62</text>
<text x="12" y="300.7">64</text>
<text x="63.4" y="300.7">A-70280-0979</text>
<text x="541.6" y="300.7">64</text>
<text x="12" y="306.7">66</text>
<text x="63.4" y="306.7">A-70280-0980</text>
<text x="541.6" y="306.7">66</text>
<text x="12" y="312.7">68</text>
<text x="63.4" y="312.7">A-70280-0981</text>
<text x="541.6" y="312.7">68</text>
<text x="12" y="318.7">70</text>
<text x="63.4" y="318.7">A-70280-0982</text>
<text x="541.6" y="318.7">70</text>
<text x="12" y="324.7">72</text>
<text x="63.4" y="324.7">A-70280-0983</text>
<text x="541.6" y="324.7">72</text>
<text x="12" y="330.7">74</text>
<text x="63.4" y="330.7">A-70280-0984</text>
<text x="541.6" y="330.7">74</text>
<text x="12" y="337.2">76</text>
<text x="63.4" y="337.2">A-70280-0985</text>
<text x="541.6" y="337.2">76</text>
<text x="12" y="344.2">78</text>
<text x="63.4" y="344.2">A-70280-0986</text>
<text x="541.6" y="344.2">78</text>
<text x="12" y="351.2">80</text>
<text x="63.4" y="351.2">A-70280-0987</text>
<text x="541.6" y="351.2">80</text>
</g>
<g font-size="4.8">
<text x="518.2" y="411.6">PSD</text>
<text x="531.4" y="411.6">001</text>
</g>
<text font-size="4.4" x="264.8" y="21.8">±</text>
<g font-size="4.2">
<text x="24.5" y="4">12</text>
<text x="73.8" y="4">11</text>
<text x="119" y="4">10</text>
<text x="165.4" y="4">9</text>
<text x="210.6" y="4">8</text>
<text x="255.8" y="4">7</text>
<text x="301" y="4">6</text>
<text x="346.2" y="4">5</text>
<text x="391.4" y="4">4</text>
<text x="436.6" y="4">3</text>
<text x="481.8" y="4">2</text>
<text x="531.1" y="4">1</text>
<text x="1.1" y="33.2">H</text>
<text x="554.9" y="33.2">H</text>
<text x="1" y="90.4">G</text>
<text x="554.8" y="90.4">G</text>
<text x="1.4" y="141.2">F</text>
<text x="555.2" y="141.2">F</text>
<text x="1.3" y="192">E</text>
<text x="555.1" y="192">E</text>
<text x="1.1" y="242.8">D</text>
<text x="554.9" y="242.8">D</text>
<text x="1.1" y="293.6">C</text>
<text x="554.9" y="293.6">C</text>
<text x="1.3" y="344.4">B</text>
<text x="555.1" y="344.4">B</text>
<text x="1.3" y="401.5">A</text>
<text x="555.1" y="401.5">A</text>
<text x="6.7" y="425.3">DOCUMENT STATUS</text>
<text x="53.6" y="425.3">P1</text>
<text x="65.1" y="425.3">RELEASE DATE</text>
<text x="102.7" y="425.3">2018/10/04</text>
<text x="130.5" y="425.3">09:58:28</text>
<text x="24.5" y="430.8">12</text>
<text x="73.8" y="430.8">11</text>
<text x="119" y="430.8">10</text>
<text x="165.4" y="430.8">9</text>
<text x="210.6" y="430.8">8</text>
<text x="255.8" y="430.8">7</text>
<text x="301" y="430.8">6</text>
<text x="346.2" y="430.8">5</text>
<text x="391.4" y="430.8">4</text>
<text x="436.6" y="430.8">3</text>
<text x="481.8" y="430.8">2</text>
<text x="531.1" y="430.8">1</text>
</g>
<g font-size="4.1">
<text x="377.1" y="386.1">DRWN: GSHARMA</text>
<text x="434.7" y="386.1">2018/09/21</text>
<text x="377.1" y="391.6">CHK'D: ISHWARG</text>
<text x="434.7" y="391.6">2018/10/04</text>
<text x="377.2" y="397.1">APPR:</text>
<text x="393.7" y="397.2">ISHWARG</text>
<text x="434.7" y="397.1">2018/10/04</text>
<text x="377.2" y="402.7">INITIAL REVISION:</text>
<text x="377.1" y="408.2">DRWN: SMR</text>
<text x="377.2" y="413.7">APPR:</text>
<text x="393.7" y="413.7">SMR</text>
<text x="437" y="408.2">04/19/1993</text>
<text x="437" y="413.7">04/19/1993</text>
</g>
<g font-size="3.9">
<text x="377.2" y="380.6">EC NO:</text>
<text x="393.7" y="380.6">604937</text>
<text x="459.6" y="383.4">DUAL ROW WAFER W/BREAK- OFF OPT. .025 SQ</text>
<text x="480.1" y="378.5">SALES ASSY-HIGH TEMP.</text>
<text x="499.8" y="388.3">PINS</text>
<text x="473.9" y="398.2">PRODUCT CUSTOMER DRAWING</text>
<text x="460.7" y="424.4">SEE TABLE</text>
<text x="490.6" y="424.4">GENERAL MARKET</text>
<text x="536.2" y="424.4">8 OF 9</text>
</g>
<text font-size="3.5" x="377" y="360.9">CURRENT REV DESC: MIGRATED TO ECTR</text>
<g font-size="3.3">
<text x="267.1" y="19.1">(0.25)</text>
<text x="268.2" y="23">.010</text>
</g>
<g font-size="2.9">
<text x="332.7" y="356.1">THIS DRAWING CONTAINS INFORMATION THAT IS PROPRIETARY TO MOLEX ELECTRONIC TECHNOLOGIES, LLC AND SHOULD NOT BE USED WITHOUT WRITTEN PERMISSION</text>
<text x="336.7" y="372.2">GENERAL TOLERANCES</text>
<text x="340.2" y="375.9">(UNLESS SPECIFIED)</text>
<text x="352.8" y="380.9">MM</text>
<text x="365.5" y="380.9">INCH</text>
<text x="332.6" y="385.8">4 PLACES</text>
<text x="348.7" y="385.7">±</text>
<text x="363" y="385.7">±</text>
<text x="332.6" y="391.3">3 PLACES</text>
<text x="348.7" y="391.3">±</text>
<text x="363" y="391.3">±</text>
<text x="366.8" y="391.3">0.005</text>
<text x="332.6" y="396.8">2 PLACES</text>
<text x="348.7" y="396.8">±</text>
<text x="353.8" y="396.8">0.13</text>
<text x="363" y="396.8">±</text>
<text x="367.6" y="396.8">0.01</text>
<text x="332.6" y="402.3">1 PLACE</text>
<text x="332.7" y="407.8">0 PLACES</text>
<text x="348.7" y="402.3">±</text>
<text x="348.7" y="407.8">±</text>
<text x="353.8" y="402.3">0.25</text>
<text x="363" y="402.3">±</text>
<text x="363" y="407.8">±</text>
<text x="336.7" y="413.4">ANGULAR TOL</text>
<text x="363" y="413.3">±</text>
<text x="367.4" y="413.4">0.5 °</text>
<text x="338" y="418.3">DRAFT WHERE APPLICABLE</text>
<text x="342.1" y="425.7">WITHIN DIMENSIONS</text>
<text x="345.7" y="422">MUST REMAIN</text>
</g>
<text font-size="2.5" x="542.1" y="403.1">REVISION</text>
<g font-size="2.3">
<text x="332.4" y="359.6">DIMENSION UNITS</text>
<text x="360" y="359.6">SCALE</text>
<text x="455.3" y="403.1">DOCUMENT NUMBER</text>
<text x="517.3" y="403.1">DOC TYPE</text>
<text x="529.7" y="403.1">DOC PART</text>
<text x="377.8" y="417.6">THIRD ANGLE PROJECTION</text>
<text x="415.8" y="417.6">DRAWING</text>
<text x="439.2" y="417.6">SERIES</text>
<text x="455.3" y="417.6">MATERIAL NUMBER</text>
<text x="488.4" y="417.6">CUSTOMER</text>
<text x="532.3" y="417.6">SHEET NUMBER</text>
</g>
<g font-size="1.1">
<text x="4.9" y="428.2">FORMAT: Eng-lega-master-tb-prod-C</text>
<text x="4.9" y="429.6">REVISION: D</text>
<text x="4.9" y="431">DATE: 2018/01/18</text>
</g>
</svg>
